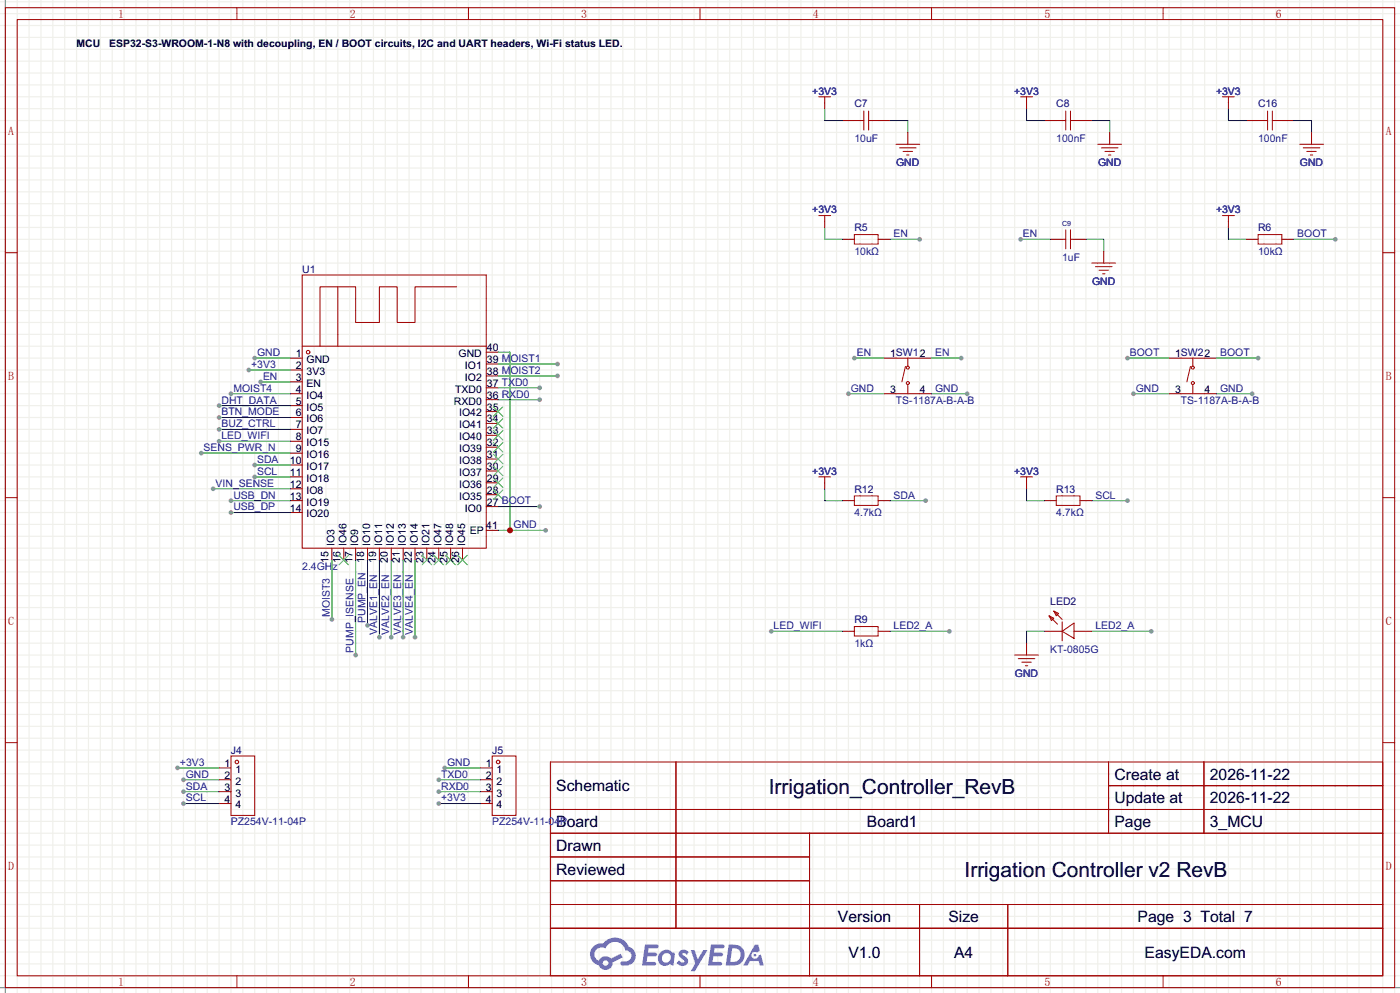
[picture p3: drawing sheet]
<svg xmlns="http://www.w3.org/2000/svg" width="299mm" height="212mm" viewBox="0 0 299 212" stroke-linecap="round" stroke-linejoin="round" font-family="sans-serif">
<g fill="none" stroke="#f0f0eb" stroke-width=".25">
<path d="M0 .4h299.5M0 2.9h299.5M0 5.5h299.5M0 8h299.5M0 10.5h299.5M0 13.1h299.5M0 15.6h299.5M0 18.2h299.5M1.1 0v212.3M3.7 0v212.3M6.2 0v212.3M8.8 0v212.3"/>
<path d="M11.3 0v212.3M13.8 0v212.3M16.4 0v212.3M18.9 0v212.3M21.5 0v212.3M24 0v212.3M26.5 0v212.3M29.1 0v212.3M31.6 0v212.3M34.2 0v212.3M36.7 0v212.3M39.2 0v212.3"/>
<path d="M41.8 0v212.3M44.3 0v212.3M46.9 0v212.3M49.4 0v212.3M51.9 0v212.3M54.5 0v212.3M57 0v212.3M59.6 0v212.3M62.1 0v212.3M64.6 0v212.3M67.2 0v212.3M69.7 0v212.3"/>
<path d="M72.3 0v212.3M74.8 0v212.3M77.3 0v212.3M79.9 0v212.3M82.4 0v212.3M85 0v212.3M87.5 0v212.3M90 0v212.3M92.6 0v212.3M95.1 0v212.3M97.7 0v212.3M100.2 0v212.3"/>
<path d="M102.7 0v212.3M105.3 0v212.3M107.8 0v212.3M110.4 0v212.3M112.9 0v212.3M115.4 0v212.3M118 0v212.3M120.5 0v212.3M123.1 0v212.3M125.6 0v212.3M128.1 0v212.3M130.7 0v212.3"/>
<path d="M133.2 0v212.3M135.8 0v212.3M138.3 0v212.3M140.8 0v212.3M143.4 0v212.3M145.9 0v212.3M148.5 0v212.3M151 0v212.3M153.5 0v212.3M156.1 0v212.3M158.6 0v212.3M161.2 0v212.3"/>
<path d="M163.7 0v212.3M166.2 0v212.3M168.8 0v212.3M171.3 0v212.3M173.9 0v212.3M176.4 0v212.3M178.9 0v212.3M181.5 0v212.3M184 0v212.3M186.6 0v212.3M189.1 0v212.3M191.6 0v212.3"/>
<path d="M194.2 0v212.3M196.7 0v212.3M199.3 0v212.3M201.8 0v212.3M204.3 0v212.3M206.9 0v212.3M209.4 0v212.3M212 0v212.3M214.5 0v212.3M217 0v212.3M219.6 0v212.3M222.1 0v212.3"/>
<path d="M224.7 0v212.3M227.2 0v212.3M229.7 0v212.3M232.3 0v212.3M234.8 0v212.3M237.4 0v212.3M239.9 0v212.3M242.4 0v212.3M245 0v212.3M247.5 0v212.3M250.1 0v212.3M252.6 0v212.3"/>
<path d="M255.1 0v212.3M257.7 0v212.3M260.2 0v212.3M262.8 0v212.3M265.3 0v212.3M267.8 0v212.3M270.4 0v212.3M272.9 0v212.3M275.5 0v212.3M278 0v212.3M280.5 0v212.3M283.1 0v212.3"/>
<path d="M285.6 0v212.3M288.2 0v212.3M290.7 0v212.3M293.2 0v212.3M295.8 0v212.3M298.3 0v212.3M0 20.7h299.5M0 23.2h299.5M0 25.8h299.5M0 28.3h299.5M0 30.9h299.5M0 33.4h299.5"/>
<path d="M0 35.9h299.5M0 38.5h299.5M0 41h299.5M0 43.6h299.5M0 46.1h299.5M0 48.6h299.5M0 51.2h299.5M0 53.7h299.5M0 56.3h299.5M0 58.8h299.5M0 61.3h299.5M0 63.9h299.5"/>
<path d="M0 66.4h299.5M0 69h299.5M0 71.5h299.5M0 74h299.5M0 76.6h299.5M0 79.1h299.5M0 81.7h299.5M0 84.2h299.5M0 86.7h299.5M0 89.3h299.5M0 91.8h299.5M0 94.4h299.5"/>
<path d="M0 96.9h299.5M0 99.4h299.5M0 102h299.5M0 104.5h299.5M0 107.1h299.5M0 109.6h299.5M0 112.1h299.5M0 114.7h299.5M0 117.2h299.5M0 119.8h299.5M0 122.3h299.5M0 124.8h299.5"/>
<path d="M0 127.4h299.5M0 129.9h299.5M0 132.5h299.5M0 135h299.5M0 137.5h299.5M0 140.1h299.5M0 142.6h299.5M0 145.2h299.5M0 147.7h299.5M0 150.2h299.5M0 152.8h299.5M0 155.3h299.5"/>
<path d="M0 157.9h299.5M0 160.4h299.5M0 162.9h299.5M0 165.5h299.5M0 168h299.5M0 170.6h299.5M0 173.1h299.5M0 175.6h299.5M0 178.2h299.5M0 180.7h299.5M0 183.3h299.5M0 185.8h299.5"/>
<path d="M0 188.3h299.5M0 190.9h299.5M0 193.4h299.5M0 196h299.5M0 198.5h299.5M0 201h299.5M0 203.6h299.5M0 206.1h299.5M0 208.7h299.5M0 211.2h299.5"/>
</g>
<path d="M1.1 0v212.3M0 211.2h299.5" fill="none" stroke="#999" stroke-width=".25"/>
<g fill="none" stroke="#a10000" stroke-width=".21">
<path d="M1.1 1.6h297.2v209.6h-297.2zM3.7 4.2h292.1v204.5h-292.1zM50.7 1.6v2.6M100.2 1.6v2.6M149.7 1.6v2.6M199.3 1.6v2.6M248.8 1.6v2.6M1.1 54h2.6M295.8 54h2.5M1.1 106.4h2.6M295.8 106.4h2.5M1.1 158.8h2.6"/>
<path d="M295.8 158.8h2.5M117.7 162.9h178.1v45.8h-178.1zM117.7 173.1h178.1M117.7 178.2h178.1M144.6 162.9v35.6M173.2 178.2v30.5M237.1 162.9v15.3M237.1 168h58.7M257.5 162.9v15.3M117.7 183.3h55.5M117.7 193.4h178.1M117.7 188.3h55.5"/>
<path d="M117.7 198.5h178.1M196.7 193.4v15.3M215.6 193.4v15.3M50.7 208.7v2.5M100.2 208.7v2.5M149.7 208.7v2.5M199.3 208.7v2.5M248.8 208.7v2.5"/>
</g>
<g fill="#5487ff">
<path d="M145.5 203.3a1.3 1.3 0 0 1 1.8 .3l-.4 .6a.54 .54 0 0 0-.9-.2l.1 .2a1.28 1.28 0 0 1 .8 2 1.53 1.53 0 0 1-2.2-.3l.5-.6 .8 .5a.31 .31 0 0 0 .4-.3 .31 .31 0 0 0-.3-.3 1.12 1.12 0 0 1-.6-1.9z"/>
<path d="M147.7 203.2h.9l.7 1.9 1.1-1.9h.9l-2.7 4.5h-.9l1-1.7z"/>
<path d="M138 202h1.6a1.31 1.31 0 0 1 1.2 .2 .4 .4 0 0 1-.3 .6h-1.8l-.1 .9h1.6a.4 .4 0 0 1 .4 .4 .4 .4 0 0 1-.4 .4h-1.7l-.2 1.2h1.4a.46 .46 0 0 1 .5 .1 .46 .46 0 0 1 .1 .5l-.3 .2h-2.7z"/>
<path d="M152.1 202h1.6a1.32 1.32 0 0 1 1.3 .2 .39 .39 0 0 1-.4 .6h-1.7l-.2 .9h1.7a.4 .4 0 0 1 .3 .4 .4 .4 0 0 1-.4 .4h-1.7l-.2 1.2h1.4a.46 .46 0 0 1 .5 .1 .46 .46 0 0 1 .1 .5l-.3 .2h-2.7z"/>
<path d="M161.5 202h.7l.4 1.3-.7 .4a.75 .75 0 0 0-1.1 .3 .75 .75 0 0 0 .5 1 .75 .75 0 0 0 .9-.6l.6-.3 .6 2.4h-.9l-.2-1h-1.9l-.5 1h-.9z"/>
<path d="M155.9 202l-.7 4.5h1.5a2.27 2.27 0 0 0 2.6-2.3 2.27 2.27 0 0 0-2.7-2.2zM156.6 202.8a1.5 1.5 0 0 1 1.8 1.5 1.5 1.5 0 0 1-1.9 1.4h-.3z"/>
<path d="M141.3 203.6a1.6 1.6 0 0 0-.3 2.3 1.6 1.6 0 0 0 2.3 .2l.8 .4 .3-2.5-.2-.3h-.4a1.58 1.58 0 0 0-2.5-.1zM141.9 204.1a.98 .98 0 0 1 1.6 .5 .98 .98 0 0 1-1.1 1.2 .94 .94 0 0 1-.8-.6 .94 .94 0 0 1 .3-1.1z"/>
<path d="M126.9 202.4a2.37 2.37 0 0 0 1.2 4 1.54 1.54 0 0 0 1.7 1 1.54 1.54 0 0 0 1.3-1.6l2.1-1.1-.5-.8-2 1.1a1.57 1.57 0 0 0-2.6 .4 1.5 1.5 0 0 1-.8-2.1 1.5 1.5 0 0 1 2.2-.5 2.23 2.23 0 0 1 2.3-1.4 2.23 2.23 0 0 1 2 1.8 1.16 1.16 0 0 1 1.2 1.1 1.16 1.16 0 0 1-1 1.3h-.7a.47 .47 0 0 0-.6 .3 .47 .47 0 0 0 .4 .6 2.17 2.17 0 0 0 2.5-1 2.17 2.17 0 0 0-.3-2.6l-.8-.5a3.2 3.2 0 0 0-5.4-.7l-1.2 .1zM129 206a.58 .58 0 0 1 1.1 0 .58 .58 0 0 1-1.1 0z"/>
<circle cx="161.5" cy="204.3" r=".28"/>
</g>
<g fill="none" stroke="#a10000" stroke-width=".21">
<path d="M64.6 58.8h39.4v58.4h-39.4zM64.6 74h39.4M72.3 61.3v12.7M97.7 61.3h-8.9v7.7h-3.8v-7.7h-3.8v7.7h-5.1v-7.7h-7.6v12.7"/>
<circle cx="65.9" cy="75.3" r=".38"/>
</g>
<g fill="none" stroke="#870000" stroke-width=".21">
<path d="M62.1 76.6h2.5M62.1 79.1h2.5M104 77.8h2.6M104 75.3h2.6M62.1 81.7h2.5M62.1 84.2h2.5M62.1 86.7h2.5M62.1 89.3h2.5M62.1 91.8h2.5M62.1 94.4h2.5M62.1 96.9h2.5M62.1 99.4h2.5"/>
<path d="M104 98.2h2.6M104 95.6h2.6M104 93.1h2.6M104 90.5h2.6M104 88h2.6M104 85.5h2.6M104 82.9h2.6M104 80.4h2.6M62.1 102h2.5M62.1 104.5h2.5M62.1 107.1h2.5M62.1 109.6h2.5"/>
<path d="M71 117.2v2.6M73.5 117.2v2.6M76.1 117.2v2.6M78.6 117.2v2.6M81.2 117.2v2.6M83.7 117.2v2.6M86.2 117.2v2.6M88.8 117.2v2.6M91.3 117.2v2.6M93.9 117.2v2.6M96.4 117.2v2.6M98.9 117.2v2.6"/>
<path d="M104 108.3h2.6M104 105.8h2.6M104 103.2h2.6M104 100.7h2.6M104 113.4h2.6"/>
</g>
<g fill="none" stroke="#3c3" stroke-width=".21">
<path d="M105.5 99.7l2.1 2M105.5 97.2l2.1 2M105.5 94.6l2.1 2M105.5 92.1l2.1 2M105.5 89.5l2.1 2.1M105.5 87l2.1 2M107.6 99.7l-2.1 2M107.6 97.2l-2.1 2M107.6 94.6l-2.1 2M107.6 92.1l-2.1 2M107.6 89.5l-2.1 2.1M107.6 87l-2.1 2"/>
<path d="M72.5 118.7l2 2.1M74.5 118.7l-2 2.1M90.3 118.7l2 2.1M92.3 118.7l-2 2.1M92.8 118.7l2.1 2.1M94.9 118.7l-2.1 2.1M95.4 118.7l2 2.1M97.4 118.7l-2 2.1M97.9 118.7l2 2.1M99.9 118.7l-2 2.1M105.5 104.8l2.1 2M105.5 102.2l2.1 2.1"/>
<path d="M107.6 104.8l-2.1 2M107.6 102.2l-2.1 2.1"/>
</g>
<path d="M54.5 76.6h7.6" fill="none" stroke="#008700" stroke-width=".21"/>
<circle cx="54.5" cy="76.6" r=".51" fill="#999"/>
<path d="M53.2 79.1h8.9" fill="none" stroke="#008700" stroke-width=".21"/>
<circle cx="53.2" cy="79.1" r=".51" fill="#999"/>
<path d="M55.8 81.7h6.3" fill="none" stroke="#008700" stroke-width=".21"/>
<circle cx="55.8" cy="81.7" r=".51" fill="#999"/>
<path d="M49.4 84.2h12.7" fill="none" stroke="#008700" stroke-width=".21"/>
<circle cx="49.4" cy="84.2" r=".51" fill="#999"/>
<path d="M46.9 86.7h15.2" fill="none" stroke="#008700" stroke-width=".21"/>
<circle cx="46.9" cy="86.7" r=".51" fill="#999"/>
<path d="M46.9 89.3h15.2" fill="none" stroke="#008700" stroke-width=".21"/>
<circle cx="46.9" cy="89.3" r=".51" fill="#999"/>
<path d="M46.9 91.8h15.2" fill="none" stroke="#008700" stroke-width=".21"/>
<circle cx="46.9" cy="91.8" r=".51" fill="#999"/>
<path d="M46.9 94.4h15.2" fill="none" stroke="#008700" stroke-width=".21"/>
<circle cx="46.9" cy="94.4" r=".51" fill="#999"/>
<path d="M43.1 96.9h19" fill="none" stroke="#008700" stroke-width=".21"/>
<circle cx="43.1" cy="96.9" r=".51" fill="#999"/>
<path d="M54.5 99.4h7.6" fill="none" stroke="#008700" stroke-width=".21"/>
<circle cx="54.5" cy="99.4" r=".51" fill="#999"/>
<path d="M54.5 102h7.6" fill="none" stroke="#008700" stroke-width=".21"/>
<circle cx="54.5" cy="102" r=".51" fill="#999"/>
<path d="M45.6 104.5h16.5" fill="none" stroke="#008700" stroke-width=".21"/>
<circle cx="45.6" cy="104.5" r=".51" fill="#999"/>
<path d="M49.4 107.1h12.7" fill="none" stroke="#008700" stroke-width=".21"/>
<circle cx="49.4" cy="107.1" r=".51" fill="#999"/>
<path d="M49.4 109.6h12.7" fill="none" stroke="#008700" stroke-width=".21"/>
<circle cx="49.4" cy="109.6" r=".51" fill="#999"/>
<path d="M71 119.8v12.7" fill="none" stroke="#008700" stroke-width=".21"/>
<circle cx="71" cy="132.5" r=".51" fill="#999"/>
<path d="M76.1 119.8v20.3" fill="none" stroke="#008700" stroke-width=".21"/>
<circle cx="76.1" cy="140.1" r=".51" fill="#999"/>
<path d="M78.6 119.8v13.9" fill="none" stroke="#008700" stroke-width=".21"/>
<circle cx="78.6" cy="133.7" r=".51" fill="#999"/>
<path d="M81.2 119.8v16.5" fill="none" stroke="#008700" stroke-width=".21"/>
<circle cx="81.2" cy="136.3" r=".51" fill="#999"/>
<path d="M83.7 119.8v16.5" fill="none" stroke="#008700" stroke-width=".21"/>
<circle cx="83.7" cy="136.3" r=".51" fill="#999"/>
<path d="M86.2 119.8v16.5" fill="none" stroke="#008700" stroke-width=".21"/>
<circle cx="86.2" cy="136.3" r=".51" fill="#999"/>
<path d="M88.8 119.8v16.5" fill="none" stroke="#008700" stroke-width=".21"/>
<circle cx="88.8" cy="136.3" r=".51" fill="#999"/>
<path d="M106.6 108.3h8.8" fill="none" stroke="#008700" stroke-width=".21"/>
<circle cx="115.4" cy="108.3" r=".51" fill="#999"/>
<path d="M106.6 85.5h8.8" fill="none" stroke="#008700" stroke-width=".21"/>
<circle cx="115.4" cy="85.5" r=".51" fill="#999"/>
<path d="M106.6 82.9h8.8" fill="none" stroke="#008700" stroke-width=".21"/>
<circle cx="115.4" cy="82.9" r=".51" fill="#999"/>
<path d="M106.6 80.4h12.7" fill="none" stroke="#008700" stroke-width=".21"/>
<circle cx="119.3" cy="80.4" r=".51" fill="#999"/>
<path d="M106.6 77.8h12.7" fill="none" stroke="#008700" stroke-width=".21"/>
<circle cx="119.3" cy="77.8" r=".51" fill="#999"/>
<path d="M106.6 75.3h2.5v38.1M106.6 113.4h10.1" fill="none" stroke="#008700" stroke-width=".21"/>
<circle cx="109.1" cy="113.4" r=".63" fill="#c00"/>
<circle cx="116.7" cy="113.4" r=".51" fill="#999"/>
<g fill="none" stroke="#a10000" stroke-width=".21">
<path d="M175.1 20.7h2.6M176.4 20.7v1.3M182.8 25.8h2M184.8 23.7v4.1M185.8 25.8h2M185.8 23.7v4.1M191.6 30.9h5.1M192.4 31.6h3.6M193.2 32.4h2M193.9 33.1h.5M218.3 20.7h2.6M219.6 20.7v1.3"/>
<path d="M225.9 25.8h2.1M228 23.7v4.1M229 25.8h2M229 23.7v4.1M234.8 30.9h5.1M235.6 31.6h3.5M236.3 32.4h2.1M237.1 33.1h.5M261.5 20.7h2.5M262.8 20.7v1.3M269.1 25.8h2M271.1 23.7v4.1"/>
<path d="M272.2 25.8h2M272.2 23.7v4.1M278 30.9h5.1M278.8 31.6h3.5M279.5 32.4h2.1M280.3 33.1h.5M182.8 50.2h5v2h-5z"/>
</g>
<g fill="none" stroke="#870000" stroke-width=".21">
<path d="M176.4 22v1.2M180.2 25.8h2.6M187.8 25.8h2.6M194.2 28.3v2.6M219.6 22v1.2M223.4 25.8h2.5M231 25.8h2.6M237.4 28.3v2.6M262.8 22v1.2M266.6 25.8h2.5M274.2 25.8h2.5M280.5 28.3v2.6"/>
<path d="M180.2 51.2h2.6M187.8 51.2h2.6"/>
</g>
<path d="M176.4 23.2v2.6h3.8M190.4 25.8h3.8v2.5M219.6 23.2v2.6h3.8M233.6 25.8h3.8v2.5M262.8 23.2v2.6h3.8M276.7 25.8h3.8v2.5M190.4 51.2h6.3" fill="none" stroke="#008700" stroke-width=".21"/>
<circle cx="196.7" cy="51.2" r=".51" fill="#999"/>
<path d="M176.4 48.6v2.6h3.8M218.3 51.2h6.4" fill="none" stroke="#008700" stroke-width=".21"/>
<path d="M176.4 47.4v1.2M224.7 51.2h2.5M229.7 51.2h2.6" fill="none" stroke="#870000" stroke-width=".21"/>
<path d="M175.1 46.1h2.6M176.4 46.1v1.3M227.2 51.2h.8M228 49.1v4.1M229 49.1v4.1M229 51.2h.7" fill="none" stroke="#a10000" stroke-width=".21"/>
<circle cx="218.3" cy="51.2" r=".51" fill="#999"/>
<path d="M232.3 51.2h3.8v2.5M276.7 51.2h8.9" fill="none" stroke="#008700" stroke-width=".21"/>
<path d="M236.1 53.7v2.6M266.6 51.2h2.5M274.2 51.2h2.5" fill="none" stroke="#870000" stroke-width=".21"/>
<path d="M233.6 56.3h5M234.3 57h3.6M235.1 57.8h2M235.8 58.5h.5M269.1 50.2h5.1v2h-5.1z" fill="none" stroke="#a10000" stroke-width=".21"/>
<circle cx="285.6" cy="51.2" r=".51" fill="#999"/>
<path d="M262.8 48.6v2.6h3.8M199.3 76.6h6.3" fill="none" stroke="#008700" stroke-width=".21"/>
<path d="M262.8 47.4v1.2M189.1 76.6h2.5M196.7 76.6h2.6M189.1 84.2h2.5M196.7 84.2h2.6" fill="none" stroke="#870000" stroke-width=".21"/>
<g fill="none" stroke="#a10000" stroke-width=".21">
<path d="M261.5 46.1h2.5M262.8 46.1v1.3M191.6 76.6h5.1M193.7 78.4l-.8 3.3M194.2 76.6v1.8M191.6 84.2h5.1M194.2 82.4v1.8"/>
<circle cx="194.2" cy="78.6" r=".32"/>
<circle cx="194.2" cy="81.9" r=".32"/>
</g>
<circle cx="205.6" cy="76.6" r=".51" fill="#999"/>
<path d="M182.8 76.6h6.3" fill="none" stroke="#008700" stroke-width=".21"/>
<circle cx="182.8" cy="76.6" r=".51" fill="#999"/>
<path d="M199.3 84.2h7.6" fill="none" stroke="#008700" stroke-width=".21"/>
<circle cx="206.9" cy="84.2" r=".51" fill="#999"/>
<path d="M181.5 84.2h7.6" fill="none" stroke="#008700" stroke-width=".21"/>
<circle cx="181.5" cy="84.2" r=".51" fill="#999"/>
<g fill="none" stroke="#a10000" stroke-width=".21">
<path d="M252.6 76.6h5.1M254.6 78.4l-.7 3.3M255.1 76.6v1.8M252.6 84.2h5.1M255.1 82.4v1.8"/>
<circle cx="255.1" cy="78.6" r=".32"/>
<circle cx="255.1" cy="81.9" r=".32"/>
</g>
<path d="M250.1 76.6h2.5M257.7 76.6h2.5M250.1 84.2h2.5M257.7 84.2h2.5" fill="none" stroke="#870000" stroke-width=".21"/>
<path d="M260.2 76.6h8.9" fill="none" stroke="#008700" stroke-width=".21"/>
<circle cx="269.1" cy="76.6" r=".51" fill="#999"/>
<path d="M241.2 76.6h8.9" fill="none" stroke="#008700" stroke-width=".21"/>
<circle cx="241.2" cy="76.6" r=".51" fill="#999"/>
<path d="M260.2 84.2h7.6" fill="none" stroke="#008700" stroke-width=".21"/>
<circle cx="267.8" cy="84.2" r=".51" fill="#999"/>
<path d="M242.4 84.2h7.7" fill="none" stroke="#008700" stroke-width=".21"/>
<circle cx="242.4" cy="84.2" r=".51" fill="#999"/>
<path d="M180.2 107.1h2.6M187.8 107.1h2.6" fill="none" stroke="#870000" stroke-width=".21"/>
<path d="M182.8 106h5v2.1h-5z" fill="none" stroke="#a10000" stroke-width=".21"/>
<path d="M190.4 107.1h7.6" fill="none" stroke="#008700" stroke-width=".21"/>
<circle cx="198" cy="107.1" r=".51" fill="#999"/>
<path d="M176.4 104.5v2.6h3.8M233.6 107.1h7.6" fill="none" stroke="#008700" stroke-width=".21"/>
<path d="M176.4 103.2v1.3M223.4 107.1h2.5M231 107.1h2.6" fill="none" stroke="#870000" stroke-width=".21"/>
<path d="M175.1 102h2.6M176.4 102v1.2M225.9 106h5.1v2.1h-5.1z" fill="none" stroke="#a10000" stroke-width=".21"/>
<circle cx="241.2" cy="107.1" r=".51" fill="#999"/>
<path d="M219.6 104.5v2.6h3.8M190.4 135h12.7" fill="none" stroke="#008700" stroke-width=".21"/>
<path d="M219.6 103.2v1.3M180.2 135h2.6M187.8 135h2.6" fill="none" stroke="#870000" stroke-width=".21"/>
<path d="M218.3 102h2.6M219.6 102v1.2M182.8 134h5v2h-5z" fill="none" stroke="#a10000" stroke-width=".21"/>
<circle cx="203.1" cy="135" r=".51" fill="#999"/>
<path d="M165 135h15.2" fill="none" stroke="#008700" stroke-width=".21"/>
<circle cx="165" cy="135" r=".51" fill="#999"/>
<path d="M224.4 131.7l1 .5-.5 .5zM224.4 131.7l1.8 1.8M225.4 130.7l1 .5-.5 .5zM225.4 130.7l1.8 1.8M227.2 135l2.5-1.8v3.3zM227.2 133v4M217 140.1h5.1M217.8 140.8h3.6M218.6 141.6h2M219.3 142.4h.5" fill="none" stroke="#a10000" stroke-width=".21"/>
<path d="M219.6 137.5v2.6M223.4 135h3.8M229.7 135h3.9" fill="none" stroke="#870000" stroke-width=".21"/>
<path d="M223.4 135h-3.8v2.5M233.6 135h12.7" fill="none" stroke="#008700" stroke-width=".21"/>
<circle cx="246.3" cy="135" r=".51" fill="#999"/>
<g fill="none" stroke="#a10000" stroke-width=".21">
<path d="M49.4 161.7h5.1v12.7h-5.1z"/>
<circle cx="50.7" cy="162.9" r=".38"/>
</g>
<path d="M46.9 164.2h2.5M46.9 166.7h2.5M46.9 169.3h2.5M46.9 171.8h2.5" fill="none" stroke="#870000" stroke-width=".21"/>
<path d="M38 164.2h8.9" fill="none" stroke="#008700" stroke-width=".21"/>
<circle cx="38" cy="164.2" r=".51" fill="#999"/>
<path d="M39.2 166.7h7.7" fill="none" stroke="#008700" stroke-width=".21"/>
<circle cx="39.2" cy="166.7" r=".51" fill="#999"/>
<path d="M39.2 169.3h7.7" fill="none" stroke="#008700" stroke-width=".21"/>
<circle cx="39.2" cy="169.3" r=".51" fill="#999"/>
<path d="M39.2 171.8h7.7" fill="none" stroke="#008700" stroke-width=".21"/>
<circle cx="39.2" cy="171.8" r=".51" fill="#999"/>
<g fill="none" stroke="#a10000" stroke-width=".21">
<path d="M105.3 161.7h5.1v12.7h-5.1z"/>
<circle cx="106.6" cy="162.9" r=".38"/>
</g>
<path d="M102.7 164.2h2.6M102.7 166.7h2.6M102.7 169.3h2.6M102.7 171.8h2.6" fill="none" stroke="#870000" stroke-width=".21"/>
<path d="M95.1 164.2h7.6" fill="none" stroke="#008700" stroke-width=".21"/>
<circle cx="95.1" cy="164.2" r=".51" fill="#999"/>
<path d="M93.9 166.7h8.8" fill="none" stroke="#008700" stroke-width=".21"/>
<circle cx="93.9" cy="166.7" r=".51" fill="#999"/>
<path d="M93.9 169.3h8.8" fill="none" stroke="#008700" stroke-width=".21"/>
<circle cx="93.9" cy="169.3" r=".51" fill="#999"/>
<path d="M93.9 171.8h8.8" fill="none" stroke="#008700" stroke-width=".21"/>
<circle cx="93.9" cy="171.8" r=".51" fill="#999"/>
<g font-size="4.5">
<text x="164.5" y="169.8">Irrigation_Controller_RevB</text>
<text x="206.3" y="187.6">Irrigation Controller v2 RevB</text>
</g>
<g font-size="3.4">
<text x="238.4" y="166.7">Create at</text>
<text x="258.8" y="166.7">2026-11-22</text>
<text x="119" y="169.2">Schematic</text>
<text x="238.4" y="171.8">Update at</text>
<text x="258.8" y="171.8">2026-11-22</text>
<text x="119" y="176.9">Board</text>
<text x="185.4" y="176.9">Board1</text>
<text x="238.4" y="176.9">Page</text>
<text x="258.8" y="176.9">3_MCU</text>
<text x="119" y="181.9">Drawn</text>
<text x="119" y="187">Reviewed</text>
<text x="179.2" y="197.2">Version</text>
<text x="202.9" y="197.2">Size</text>
<text x="243.3" y="197.2">Page 3 Total 7</text>
<text x="181.5" y="204.8">V1.0</text>
<text x="204.1" y="204.8">A4</text>
<text x="244.8" y="204.8">EasyEDA.com</text>
</g>
<g font-size="2.5" fill="#a00000">
<text x="25.3" y="3.8">1</text>
<text x="74.8" y="3.8">2</text>
<text x="124.3" y="3.8">3</text>
<text x="173.9" y="3.8">4</text>
<text x="223.4" y="3.8">5</text>
<text x="272.9" y="3.8">6</text>
<text x="1.8" y="28.8">A</text>
<text x="296.4" y="28.8">A</text>
<text x="1.8" y="81.2">B</text>
<text x="296.4" y="81.2">B</text>
<text x="1.8" y="133.5">C</text>
<text x="296.4" y="133.5">C</text>
<text x="1.8" y="185.9">D</text>
<text x="296.4" y="185.9">D</text>
<text x="25.3" y="210.9">1</text>
<text x="74.8" y="210.9">2</text>
<text x="124.3" y="210.9">3</text>
<text x="173.9" y="210.9">4</text>
<text x="223.4" y="210.9">5</text>
<text x="272.9" y="210.9">6</text>
</g>
<g font-size="2.2">
<text x="16.4" y="10.1">MCU</text>
<text x="23.3" y="10.1">ESP32-S3-WROOM-1-N8 with decoupling, EN / BOOT circuits, I2C and UART headers, Wi-Fi status LED.</text>
<text x="63.3" y="76.4">1</text>
<text x="65.6" y="77.6">GND</text>
<text x="98.1" y="76.4">GND</text>
<text x="104.1" y="77.6">39 MOIST1</text>
<text x="104.1" y="75.1">40</text>
<text x="190.4" y="76.4">1</text>
<text x="196.7" y="76.4">2</text>
<text x="251.4" y="76.4">1</text>
<text x="257.7" y="76.4">2</text>
<text x="63.3" y="78.9">2</text>
<text x="63.3" y="81.4">3</text>
<text x="63.3" y="84">4</text>
<text x="65.6" y="80.2">3V3</text>
<text x="65.6" y="82.7">EN</text>
<text x="97.3" y="84">TXD0</text>
<text x="99.5" y="81.4">IO2</text>
<text x="99.5" y="78.9">IO1</text>
<text x="104.1" y="82.7">37 TXD0</text>
<text x="104.1" y="80.2">38 MOIST2</text>
<text x="190.4" y="84">3</text>
<text x="196.7" y="84">4</text>
<text x="251.4" y="84">3</text>
<text x="257.7" y="84">4</text>
<text x="63.3" y="86.5">5</text>
<text x="63.3" y="89.1">6</text>
<text x="65.6" y="85.3">IO4</text>
<text x="65.6" y="87.8">IO5</text>
<text x="97.1" y="86.5">RXD0</text>
<text x="98.2" y="89.1">IO42</text>
<text x="104.1" y="87.8">35</text>
<text x="104.1" y="85.3">36 RXD0</text>
<text x="63.3" y="91.6">7</text>
<text x="63.3" y="94.1">8</text>
<text x="65.6" y="90.3">IO6</text>
<text x="65.6" y="92.9">IO7</text>
<text x="65.6" y="95.4">IO15</text>
<text x="98.2" y="94.1">IO40</text>
<text x="98.2" y="91.6">IO41</text>
<text x="104.1" y="95.4">32</text>
<text x="104.1" y="92.9">33</text>
<text x="104.1" y="90.3">34</text>
<text x="62" y="99.2">10</text>
<text x="62" y="101.8">11</text>
<text x="63.3" y="96.7">9</text>
<text x="65.6" y="98">IO16</text>
<text x="65.6" y="100.5">IO17</text>
<text x="98.2" y="101.8">IO37</text>
<text x="98.2" y="99.2">IO38</text>
<text x="98.2" y="96.7">IO39</text>
<text x="104.1" y="100.5">30</text>
<text x="104.1" y="98">31</text>
<text x="62" y="104.3">12</text>
<text x="62" y="106.8">13</text>
<text x="65.6" y="103">IO18</text>
<text x="65.6" y="105.6">IO8</text>
<text x="98.2" y="106.8">IO35</text>
<text x="98.2" y="104.3">IO36</text>
<text x="104.1" y="105.6">28</text>
<text x="104.1" y="103">29</text>
<text x="62" y="109.4">14</text>
<text x="65.6" y="108.1">IO19</text>
<text x="65.6" y="110.7">IO20</text>
<text x="99.5" y="109.4">IO0</text>
<text x="104" y="113.2">41</text>
<text x="104.1" y="108.1">27 BOOT</text>
<text x="71.6" y="116.8" transform="rotate(-90 71.6 116.8)">IO3</text>
<text x="74.1" y="116.8" transform="rotate(-90 74.1 116.8)">IO46</text>
<text x="76.6" y="116.8" transform="rotate(-90 76.6 116.8)">IO9</text>
<text x="79.2" y="116.8" transform="rotate(-90 79.2 116.8)">IO10</text>
<text x="81.7" y="116.8" transform="rotate(-90 81.7 116.8)">IO11</text>
<text x="84.3" y="116.8" transform="rotate(-90 84.3 116.8)">IO12</text>
<text x="86.8" y="116.8" transform="rotate(-90 86.8 116.8)">IO13</text>
<text x="89.3" y="116.8" transform="rotate(-90 89.3 116.8)">IO14</text>
<text x="91.9" y="116.8" transform="rotate(-90 91.9 116.8)">IO21</text>
<text x="94.4" y="116.8" transform="rotate(-90 94.4 116.8)">IO47</text>
<text x="97" y="116.8" transform="rotate(-90 97 116.8)">IO48</text>
<text x="99.5" y="116.8" transform="rotate(-90 99.5 116.8)">IO45</text>
<text x="100.5" y="114.2">EP</text>
<text x="70.3" y="120.3" transform="rotate(-90 70.3 120.3)">15</text>
<text x="72.8" y="120.3" transform="rotate(-90 72.8 120.3)">16</text>
<text x="75.4" y="120.3" transform="rotate(-90 75.4 120.3)">17</text>
<text x="77.9" y="120.3" transform="rotate(-90 77.9 120.3)">18</text>
<text x="80.5" y="120.3" transform="rotate(-90 80.5 120.3)">19</text>
<text x="83" y="120.3" transform="rotate(-90 83 120.3)">20</text>
<text x="85.5" y="120.3" transform="rotate(-90 85.5 120.3)">21</text>
<text x="88.1" y="120.3" transform="rotate(-90 88.1 120.3)">22</text>
<text x="90.6" y="120.3" transform="rotate(-90 90.6 120.3)">23</text>
<text x="93.2" y="120.3" transform="rotate(-90 93.2 120.3)">24</text>
<text x="95.7" y="120.3" transform="rotate(-90 95.7 120.3)">25</text>
<text x="98.2" y="120.3" transform="rotate(-90 98.2 120.3)">26</text>
<text x="48" y="164">1</text>
<text x="48" y="166.5">2</text>
<text x="50.3" y="165.3">1</text>
<text x="50.3" y="167.8">2</text>
<text x="103.9" y="164">1</text>
<text x="103.9" y="166.5">2</text>
<text x="106.2" y="165.3">1</text>
<text x="106.2" y="167.8">2</text>
<text x="48" y="169.1">3</text>
<text x="48" y="171.6">4</text>
<text x="50.3" y="170.3">3</text>
<text x="50.3" y="172.9">4</text>
<text x="103.9" y="169.1">3</text>
<text x="103.9" y="171.6">4</text>
<text x="106.2" y="170.3">3</text>
<text x="106.2" y="172.9">4</text>
</g>
<g font-size="2.2" fill="#000080">
<text x="173.8" y="20.2">+3V3</text>
<text x="182.8" y="22.8">C7</text>
<text x="216.9" y="20.2">+3V3</text>
<text x="225.9" y="22.8">C8</text>
<text x="260.1" y="20.2">+3V3</text>
<text x="269.1" y="22.8">C16</text>
<text x="191.7" y="35.5">GND</text>
<text x="234.9" y="35.5">GND</text>
<text x="278.1" y="35.5">GND</text>
<text x="173.8" y="45.6">+3V3</text>
<text x="260.1" y="45.6">+3V3</text>
<text x="182.8" y="49.5">R5</text>
<text x="269.1" y="49.5">R6</text>
<text x="64.6" y="58.3">U1</text>
<text x="233.6" y="60.9">GND</text>
<text x="191.6" y="76.1">SW1</text>
<text x="252.6" y="76.1">SW2</text>
<text x="173.8" y="101.5">+3V3</text>
<text x="216.9" y="101.5">+3V3</text>
<text x="182.8" y="105.3">R12</text>
<text x="225.9" y="105.3">R13</text>
<text x="224.7" y="129.5">LED2</text>
<text x="182.8" y="133.3">R9</text>
<text x="217.1" y="144.7">GND</text>
<text x="49.4" y="161.2">J4</text>
<text x="105.3" y="161.2">J5</text>
</g>
<g font-size="2.2" fill="#00f">
<text x="182.8" y="30.4">10uF</text>
<text x="225.9" y="30.4">100nF</text>
<text x="269.1" y="30.4">100nF</text>
<text x="191.1" y="50.7">EN</text>
<text x="218.8" y="50.7">EN</text>
<text x="277.5" y="50.7">BOOT</text>
<text x="182.8" y="54.5">10kΩ</text>
<text x="227.2" y="55.8">1uF</text>
<text x="269.1" y="54.5">10kΩ</text>
<text x="55" y="76.1">GND</text>
<text x="183.3" y="76.1">EN</text>
<text x="200" y="76.1">EN</text>
<text x="241.7" y="76.1">BOOT</text>
<text x="261" y="76.1">BOOT</text>
<text x="49.9" y="83.7">MOIST4</text>
<text x="53.7" y="78.7">+3V3</text>
<text x="56.3" y="81.2">EN</text>
<text x="182" y="83.7">GND</text>
<text x="200" y="83.7">GND</text>
<text x="243" y="83.7">GND</text>
<text x="261" y="83.7">GND</text>
<text x="47.4" y="86.3">DHT_DATA</text>
<text x="47.4" y="88.8">BTN_MODE</text>
<text x="191.6" y="86.3">TS-1187A-B-A-B</text>
<text x="252.6" y="86.3">TS-1187A-B-A-B</text>
<text x="47.4" y="91.4">BUZ_CTRL</text>
<text x="47.4" y="93.9">LED_WIFI</text>
<text x="43.6" y="96.4">SENS_PWR_N</text>
<text x="55" y="99">SDA</text>
<text x="55" y="101.5">SCL</text>
<text x="46.1" y="104.1">VIN_SENSE</text>
<text x="49.9" y="106.6">USB_DN</text>
<text x="191.1" y="106.6">SDA</text>
<text x="234.3" y="106.6">SCL</text>
<text x="49.9" y="109.1">USB_DP</text>
<text x="109.9" y="113">GND</text>
<text x="182.8" y="110.4">4.</text>
<text x="184.6" y="110.4">7k</text>
<text x="187" y="110.4">Ω</text>
<text x="225.9" y="110.4">4.</text>
<text x="227.8" y="110.4">7k</text>
<text x="230.2" y="110.4">Ω</text>
<text x="64.6" y="121.8">2.4GHz</text>
<text x="70.5" y="131.9" transform="rotate(-90 70.5 131.9)">MOIST3</text>
<text x="78.2" y="133.2" transform="rotate(-90 78.2 133.2)">PUMP_EN</text>
<text x="80.7" y="135.8" transform="rotate(-90 80.7 135.8)">VALVE1_EN</text>
<text x="83.2" y="135.8" transform="rotate(-90 83.2 135.8)">VALVE2_EN</text>
<text x="85.8" y="135.8" transform="rotate(-90 85.8 135.8)">VALVE3_EN</text>
<text x="88.3" y="135.8" transform="rotate(-90 88.3 135.8)">VALVE4_EN</text>
<text x="165.5" y="134.5">LED_WIFI</text>
<text x="191.1" y="134.5">LED2_A</text>
<text x="234.3" y="134.5">LED2_A</text>
<text x="75.6" y="139.6" transform="rotate(-90 75.6 139.6)">PUMP_ISENSE</text>
<text x="182.8" y="138.4">1kΩ</text>
<text x="224.7" y="139.6">KT-0805G</text>
<text x="38.5" y="163.8">+3V3</text>
<text x="39.8" y="166.3">GND</text>
<text x="94.4" y="166.3">TXD0</text>
<text x="95.6" y="163.8">GND</text>
<text x="39.8" y="168.8">SDA</text>
<text x="39.8" y="171.4">SCL</text>
<text x="94.4" y="168.8">RXD0</text>
<text x="94.4" y="171.4">+3V3</text>
<text x="49.4" y="176.5">PZ254V-11-04P</text>
<text x="105.3" y="176.5">PZ254V-11-04P</text>
</g>
<text font-size="1.5" fill="#000080" x="227.2" y="48.3">C9</text>
</svg>
